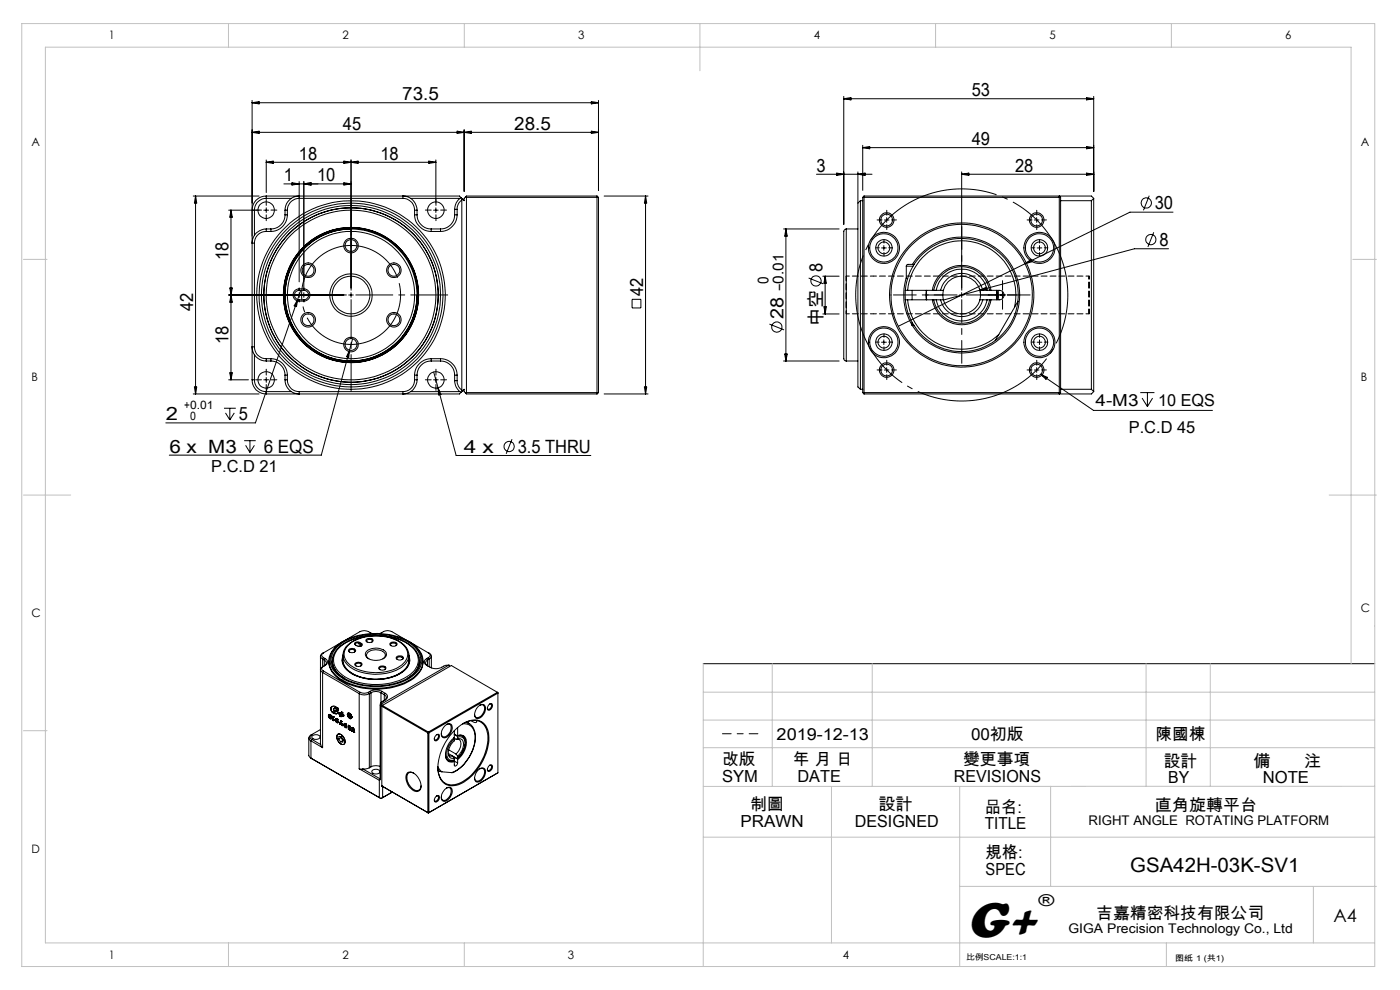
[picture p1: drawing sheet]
<svg xmlns="http://www.w3.org/2000/svg" width="297mm" height="210mm" viewBox="0 0 297 210" stroke-linecap="round" stroke-linejoin="round" font-family="sans-serif">
<g fill="none" stroke="#000" stroke-width=".21">
<path d="M53.5 21.3v59.3M53.5 21.8h73.5M53.5 21.8l1.5-.3v.5zM53.5 28.1l1.5-.3v.5zM53.5 28.1h73.5M56.5 33.9v6.9M56.5 34.4l1.5-.2v.5zM61.9 38.8l1.6 .2-1.6 .3zM63.5 38.5v21.3M64.5 39l1.5-.2v.5zM64.5 38.5v22.6M73 38.8l1.5 .2-1.5 .3z"/>
<path d="M73 34.2l1.5 .2-1.5 .3zM74.5 39h-14.3M74.5 33.9v27.2M74.5 34.4l1.5-.2v.5zM91 34.2l1.5 .2-1.5 .3zM92.5 33.9v9.2M92.5 34.4h-36M97 27.8l1.5 .3-1.5 .2zM98.5 27.5v13.1M98.5 28.1l1.5-.3v.5zM125.4 21.5l1.6 .3-1.6 .2zM125.4 27.8l1.6 .3-1.6 .2z"/>
<path d="M127 21.3v19.1M173.2 37h11.8M177.5 36.7l1.5 .3-1.5 .2zM179 20.5v27.1M179 20.9h53M179 20.9l1.5-.2v.5zM182 37l1.5-.3v.5zM182 36.5v6.6M183 30.8v9.6M183 31.3h49M183 31.3l1.5-.2v.5zM204 36.5v24.6"/>
<path d="M204 37h28M204 37l1.5-.3v.5zM230.5 20.7l1.5 .2-1.5 .3zM230.5 31.1l1.5 .2-1.5 .3zM230.5 36.7l1.5 .3-1.5 .2zM232 20.5v20.1M41 41.6h14M41.5 41.6l.2 1.5h-.5zM41.5 41.6v42M48.5 44.6h6.5M49 44.6v36M49 44.6l.3 1.5h-.5z"/>
<path d="M54 51.6v22M56 44.6h1M56.5 49.1a2.45 2.45 0 0 0-2.5 2.5M56.5 48.6a2.95 2.95 0 0 0-3 3h.5M56.5 41.6a2.95 2.95 0 0 0-3 3M56.5 42.1a2.51 2.51 0 0 0-2.5 2.5v5.3M56.5 41.6v.5M56.5 44.1v1M56.5 48.6v.5M56.5 41.6h41l1 1v-.5l.5-.5h27.6M56.5 48.6h1M56.5 49.1h1"/>
<path d="M56.5 42.1h5.3M57.5 48.6v.5M60.5 45.6a3 3 0 0 1-3 3M60.5 44.6h.5M60.5 45.6h.5M60.5 44.6v1M61 45.6a3.5 3.5 0 0 1-3.5 3.5M61 44.6v1M63.5 41.6a3 3 0 0 0-3 3M74.5 48.6a14 14 0 0 0-14 14 14 14 0 0 0 14 14 14 14 0 0 0 14-14M85.5 42.1h-22a2.51 2.51 0 0 0-2.5 2.5M85.5 42.1a2.51 2.51 0 0 1 2.4 2.5"/>
<path d="M85.5 42.1v-.5a3 3 0 0 1 3 3M87.1 42.1h10.5M87.9 45.6a3.6 3.6 0 0 0 3.6 3.5M87.9 44.6h.6M87.9 44.6v1M87.9 45.6h.6M88.5 45.6a3 3 0 0 0 3 3M88.5 44.6v1M91.5 48.6h2M91.5 48.6v.5M91.5 49.1h2M92 44.6h1"/>
<path d="M92.5 44.1v1M93.5 48.6v.5M96.4 45.6a2.95 2.95 0 0 1-2.9 3M96.4 45.6h.6M96.4 44.4v1.2M96.4 44.4h.6M97 45.6a3.6 3.6 0 0 1-3.5 3.5M97 44.4v1.2M97.8 41.9a3 3 0 0 0-1.4 2.5M98 42.4a2.41 2.41 0 0 0-1 2M98 42.4v40.4M98.1 42.2l-.1 .2"/>
<path d="M98.8 41.7l.2 .2M99 41.9h28M99 41.9v41.4M126.6 41.6l.4 .3M126.6 41.6v42M127 41.9v41.4M128.2 41.6h9.3M136.9 41.6v42M136.9 41.6l.3 1.5h-.5zM166.2 48.6h11.8M166.7 48.6v28M166.7 48.6l.3 1.5h-.5z"/>
<path d="M171.6 59l3.1 1.2M174.6 58.6h3.4M175 58.6v8M175 58.6l.3 1.5h-.5zM179.5 48.6l-.3 .1-.2 .4v27l.2 .4 .3 .1M179.5 48.6v28M179.5 48.6h2.5M182 43.1v39l.5 .5M182.5 42.6v40M182.5 42.6h.5M182.5 42.6l-.5 .5M183 41.9v41.4"/>
<path d="M183 41.9h42M183.3 41.6h48.2l.5 .5M183.3 41.6v42M183.3 41.6l-.3 .3M187 52.6h1M187.5 52.1v1M187.6 46.7h1M188.1 46.2v1M192.3 56.5v2.6h.2M192.3 56.5h1.4M193.6 56.1a12.3 12.3 0 0 1 20.7-.2 12.3 12.3 0 0 1-8.6 18.9 12.3 12.3 0 0 1-13.4-15.9M193.9 56.1h-1.3l-.3 .4"/>
<path d="M217.5 55.9l1.2-.8 .2 .4zM219.4 46.7h1M219.9 46.2v1M220 52.6h1M220.5 52.1v1M225 42.6h6.5M225 41.9l-.3-.3v42l.3-.3M225 41.9v41.4M231.5 42.6v40M232 42.1v41M232 42.1l-.5 .5M243.8 41.5l-1.2 3.1"/>
<path d="M244.8 49.3l-1.3 3.1M247.9 52.8h-7.2l-40.5 10.8M248.8 45h-9.1l-49.1 24.2M48.5 62.6h24.5M48.8 61.1h.5l-.3 1.5zM48.8 79.1h.5l-.3 1.5zM49 62.6l.3 1.5h-.5zM54 73.6a2.45 2.45 0 0 0 2.5 2.5M54 73.6h-.5a2.95 2.95 0 0 0 3 3M54 75.2v5.4M56.5 76.1v.5M56.5 76.6h1"/>
<path d="M56.5 76.1h1M57.5 76.1a3.5 3.5 0 0 1 3.5 3.5M57.5 76.6a3 3 0 0 1 3 3M57.5 76.1v.5M60.5 79.6h.5M60.5 79.6v1M61 79.6v1M63.1 63.5l-8.9 26.2h-19M63.1 63.5l-.2 1.5-.5-.1zM63.5 61.3a1.31 1.31 0 0 0-1.3 1.3 1.31 1.31 0 0 0 1.3 1.3M63.5 61.6a1.01 1.01 0 0 0-1 1 1.01 1.01 0 0 0 1 1M63.5 61.3v.3"/>
<path d="M63.5 63.6v.3M63.5 63.9h1M63.5 61.3h1M63.5 61.6h1M63.5 63.6h1M63.8 61.6l-.7 1.9M64.5 61.3a1.31 1.31 0 0 1 1.3 1.3 1.31 1.31 0 0 1-1.3 1.3M64.5 61.6a1.01 1.01 0 0 1 1 1 1.01 1.01 0 0 1-1 1M64.5 61.3v.3M64.5 63.6v.3M64.5 62.1v1M74 62.6h1"/>
<path d="M74.2 74.3l-6 22.2h-32.3M74.2 74.3l-.2 1.5-.5-.1zM74.5 62.1v1M74.8 71.9l-.6 2.4M87.9 79.6v1M87.9 79.6h.6M88.5 79.6v1M91.5 76.1a3.5 3.5 0 0 0-3.6 3.5M91.5 76.6a3 3 0 0 0-3 3M91.5 76.6h2M91.5 76.1v.5M91.5 76.1h2"/>
<path d="M92 78.9l.9 3.4M93.5 76.1a3.5 3.5 0 0 1 3.5 3.5M93.5 76.6a2.95 2.95 0 0 1 2.9 3M93.5 76.1v.5M96.4 79.6h.6M96.4 79.6v1.1M97 79.6v1.1M134.1 63.5h1.9v1.8h-1.9zM163.2 68.7l3.1 1.3M166.2 76.6h11.8M166.5 75.1h.5l-.3 1.5zM174.6 66.6h3.4"/>
<path d="M174.8 65.1h.5l-.3 1.5zM179.5 76.6h2.5M187 72.6h1M187.5 72.1v1M187.6 78.5h1M188.1 78v1M192.1 61.6v2M192.1 63.6a12 12 0 0 0 19 8.6M192.1 63.6h.4M192.1 61.6a12 12 0 0 1 13.1-11 12 12 0 0 1 10.7 13.3M192.1 61.6h.4M192.5 63.6a11.5 11.5 0 0 0 7.4 9.7 11.5 11.5 0 0 0 12-2.3"/>
<path d="M192.5 61.6a11.5 11.5 0 0 1 13.3-10.4 11.5 11.5 0 0 1 9.4 14M192.5 61.6h7.6M192.5 63.6h7.6M193.5 69h.4M193.5 69l.4 .1M193.5 61.6v2M193.5 68.4v.6M196.5 62.6h3.5M196.5 61.6v2M196.6 61.6v2l-.1-1M196.6 61.6l-.1 1M197.8 61.6a6.3 6.3 0 0 1 6.2-5.3 6.3 6.3 0 0 1 6.2 5.3"/>
<path d="M197.8 63.6a6.3 6.3 0 0 0 6.2 5.3 6.3 6.3 0 0 0 6.2-5.3M198.1 63.6a6 6 0 0 0 5.9 5 6 6 0 0 0 5.9-5M198.1 61.6a6 6 0 0 1 5.9-5 6 6 0 0 1 5.9 5M198.6 61.6a5.5 5.5 0 0 1 5.4-4.5 5.5 5.5 0 0 1 5.4 4.5M198.6 63.6a5.5 5.5 0 0 0 5.4 4.5 5.5 5.5 0 0 0 5.4-4.5M199.5 61.6a4.6 4.6 0 0 1 4.5-3.6 4.6 4.6 0 0 1 4.5 3.6M199.5 63.6a4.6 4.6 0 0 0 4.5 3.6 4.6 4.6 0 0 0 4.5-3.6M200 62.6l.1 1M200.1 61.6a4 4 0 0 1 3.9-3 4 4 0 0 1 3.9 3M200.1 63.6a4 4 0 0 0 3.9 3 4 4 0 0 0 3.9-3M200.1 61.6l-.1 1M203.5 62.6h1"/>
<path d="M204 62.1v1M207.7 61.1l.3 1.1M207.9 61.6h4.1a1.01 1.01 0 0 1 1 1 1.01 1.01 0 0 1-1 1h-4.1M207.9 61.6l.1 1M207.9 61.6l1.4-.7 .1 .5zM208 62.6l-.1 1M208 62.6h3.5M211.5 62.6v-1v1.9M211.5 62.6v1M211.7 61.6v2M211.9 71l-.8 1.2M212.2 62.6h.9"/>
<path d="M212.7 62.1v1M215.2 65.2l-3.3 5.8M215.9 63.9a11.8 11.8 0 0 1-4.8 8.3M215.9 63.9l-.7 1.3M219.4 78.5h1M219.9 78v1M220 72.6h1M220.5 72.1v1M220.8 79.4l11.2 7.7h25.2M220.8 79.4l1.4 .6-.3 .5zM41 83.6h14M41.2 82.1h.5l-.2 1.5z"/>
<path d="M47.5 86.6h2.5M47.8 87.6l1 1.5M48.5 80.6h4.2M48.8 86.6v2.5M49.7 87.6l-.9 1.5M51.8 93.5h2.5M52.1 94.5l.9 1.5M53 93.5v2.5M53.5 80.6a2.9 2.9 0 0 0 3 3M53.5 80.6h.5M54 94.5l-1 1.5M54 80.6a2.45 2.45 0 0 0 2.5 2.5"/>
<path d="M56 80.6h1M56.5 80.1v1M56.5 83.1v.5M56.5 83.6h41l1-1v.5l.5 .5h27.6M56.5 83.1h5.3M60.5 80.6a2.95 2.95 0 0 0 3 3v-.5M60.5 80.6h.5M61 80.6a2.51 2.51 0 0 0 2.5 2.5M63.5 83.1h22M87.1 83.1h10.5M87.9 80.6a2.45 2.45 0 0 1-2.4 2.5M87.9 80.6h.6"/>
<path d="M88.5 80.6a2.95 2.95 0 0 1-3 3v-.5M92 80.6h1M92.5 80.1v1M92.9 82.3l3.9 14.3h28.5M92.9 82.3l.7 1.4-.5 .1zM96.4 80.7a3 3 0 0 0 1.4 2.5M96.4 80.7h.6M97 80.7a2.41 2.41 0 0 0 1 2.1M98 82.8l.1 .2M99 83.3h28M99 83.3l-.2 .1M108.6 93.2l-1.2 3.1"/>
<path d="M127 83.3l-.4 .3M128.2 83.6h9.3M136.7 82.1h.5l-.3 1.5zM182.5 82.6h.5M183 83.3h42M183 83.3l.3 .3M225 82.6h6.5M231.5 82.6l.5 .5M232 83.1l-.5 .5h-48.2M241.9 83.3h3M242.3 84.4l1.1 1.8M243.4 83.3v2.9"/>
<path d="M244.5 84.4l-1.1 1.8M68 139.2v18.7M68.4 139.8v1.6M68.4 139.8l.4 .2M68.6 138.5a.52 .52 0 0 0-.3 .5 .52 .52 0 0 0 .3 .5M68.6 138.5a.68 .68 0 0 0-.6 .6 .68 .68 0 0 0 .4 .7M68.6 139.5l.4 .2M68.6 139.5l-.2 .3M69 139.7a.77 .77 0 0 1 .5 .7 .77 .77 0 0 1-.5 .7l-.4 .2M69 139.7l-.2 .3M71.3 137.2a13.3 13.3 0 0 1 10.8-2.7 9.3 9.3 0 0 1 6.9 3.7 3.8 3.8 0 0 1-1.3 5.1 14.6 14.6 0 0 1-12 1.8 7.9 7.9 0 0 1-5.5-3.9 3.8 3.8 0 0 1 1.1-4zM71.5 137.2a13.5 13.5 0 0 1 11.5-2.3 7.8 7.8 0 0 1 6.1 4 4 4 0 0 1-1.9 4.5 14.4 14.4 0 0 1-15.1-.1 3.7 3.7 0 0 1-.6-6.1z"/>
<path d="M72 137.4a12.7 12.7 0 0 1 11.1-2.2 6.8 6.8 0 0 1 5.6 4.1 4 4 0 0 1-2.4 4.3 13.7 13.7 0 0 1-13.7-.4 3.5 3.5 0 0 1-.6-5.8zM72.7 136.1l-4.1 2.4M72.7 139a3.9 3.9 0 0 1 2.9-3.4 10.3 10.3 0 0 1 10.2 1.2l.6 1 .3 1.2M72.7 139.1a3.1 3.1 0 0 0 1.8 3.8 10.6 10.6 0 0 0 11.4-.8 2.77 2.77 0 0 0 .8-3M72.7 139.4l-.1 .9M72.7 139.4a3.3 3.3 0 0 0 2.3 3.6 10.8 10.8 0 0 0 7.3 .8M72.7 139a3.9 3.9 0 0 0 2.8 4.2 11.3 11.3 0 0 0 6.7 .6M72.7 139a4.6 4.6 0 0 0 4 3.6 9.9 9.9 0 0 0 9.2-1.7l.7-1 .1-.9M73.9 136.8a9.9 9.9 0 0 1 10.6-.8 2.91 2.91 0 0 1 1.6 4.1 7.7 7.7 0 0 1-6.9 2.6 6.8 6.8 0 0 1-6-2.9 2.5 2.5 0 0 1 .7-3zM74.1 137.7a.8 .8 0 0 1 1.3 .4 .84 .84 0 0 1-.8 .4 .84 .84 0 0 1-.7-.6zM74.2 138.4l-.1-.1a.58 .58 0 0 1 .4-.6 .58 .58 0 0 1 .7 .3l.1 .1-.1 .3M76.2 136.4a.41 .41 0 0 0-.5-.1 .41 .41 0 0 0-.2 .6"/>
<path d="M76.2 136.4l.4 .3M76.2 136.4v.7M76.3 136.3a.59 .59 0 0 0-.7-.2 .59 .59 0 0 0-.3 .6 1.01 1.01 0 0 0 1.6 .1l-.2-.3M76.3 136.3l.4 .2M76.3 136.3l-.1 .1M76.6 136.7l.1 .1-.1 .2M76.6 136.7v.3M76.7 136.5l-.1 .2M77.7 135.6a.84 .84 0 0 1 1.4 .4 .94 .94 0 0 1-1.5-.2zM77.8 138.1a3.1 3.1 0 0 1 4.1 .3 1.3 1.3 0 0 1-1.4 1.6 2.51 2.51 0 0 1-3-1.1zM77.9 136.2a.37 .37 0 0 1 0-.5 .37 .37 0 0 1 .5-.1 .39 .39 0 0 1 .5 .1 .39 .39 0 0 1 0 .5M78.2 139.8a.9 .9 0 0 1-.4-1 .9 .9 0 0 1 .7-.7 2.61 2.61 0 0 1 3.2 .7l-.1 .6-.4 .4"/>
<path d="M79 134.4a2.69 2.69 0 0 0-2.6-.4l-3.7 2.1M80.5 134.4a2.61 2.61 0 0 1 2.6-.4l3.5 2M82.8 136.4a.84 .84 0 0 1 1.4 .4 .83 .83 0 0 1-.8 .3 .83 .83 0 0 1-.7-.6zM83 137l-.1-.1a.59 .59 0 0 1 .4-.6 .59 .59 0 0 1 .7 .3l.1 .2-.1 .2M84.1 139.3a.87 .87 0 0 1 1.5 .4 .98 .98 0 0 1-1.6-.1zM84.3 139.9a.35 .35 0 0 1 0-.5 .35 .35 0 0 1 .5-.1 .39 .39 0 0 1 .5 .1 .39 .39 0 0 1 0 .5M86.6 136a4.7 4.7 0 0 1 2.9 5.5 7.3 7.3 0 0 1-5 3.8 15 15 0 0 1-12.7-1.6 4 4 0 0 1 0-6.9l.9-.7M86.7 139.4a3.2 3.2 0 0 1-1.9 3.5l-.9 .5-1.6 .4M86.7 139a3.7 3.7 0 0 1-2.4 4.1l-2.1 .7M86.8 139.4l.1 .9M86.9 136.1l4 2.4M90.5 139.7a.77 .77 0 0 0-.5 .7 .77 .77 0 0 0 .5 .7 2.94 2.94 0 0 0 3.7 .1l1-.1"/>
<path d="M90.5 139.7l.2 .3M90.9 138.5a.51 .51 0 0 1 .4 .5 .51 .51 0 0 1-.4 .5M90.9 138.5a.68 .68 0 0 1 .6 .6 .68 .68 0 0 1-.4 .7M90.9 139.5l-.4 .2M90.9 139.5l.2 .3M91.1 139.8l-.4 .2M91.1 139.8v1.6M91.5 139.2v2.5M65.5 156.6v3.6l.5 .6M66 157.2v3.6M66 157.2l2.4 1.4M66.1 155.8a.53 .53 0 0 0-.3 .5 .53 .53 0 0 0 .3 .5"/>
<path d="M66.1 155.8a.7 .7 0 0 0-.6 .6 .7 .7 0 0 0 .5 .8M66.1 156.8l-.1 .4M66.1 156.8l1.9 1.1M66.2 156.1a.99 .99 0 0 1 1.7 .3 .99 .99 0 0 1-1.8-.2zM68 154.8l-1.9 1M68 157.9l.4 .7M68.4 141.4a.64 .64 0 0 0-.4 .6 .64 .64 0 0 0 .4 .7M68.4 142.7v15.9M68.4 142.7l7.8 4.4M68.6 141.3a.52 .52 0 0 0-.3 .5 .52 .52 0 0 0 .3 .5M68.6 142.3l7.8 4.6M68.6 142.3l-.2 .4"/>
<path d="M68.6 141.3l-.2 .1M68.8 140a.66 .66 0 0 1 .4 .6 .66 .66 0 0 1-.4 .6zM69.7 151.8l.3 .6M69.7 151.8h.1M69.7 140.2a5 5 0 0 0 3.5 4.6 15.3 15.3 0 0 0 14.6-.9 4.3 4.3 0 0 0 1.9-3.7M69.7 151.6v.2M69.8 151.7h.2M70 152.1h.2v.4l-.2-.1M70 152.1h.1M70 152.4h.1M70 152.1h.2M70 151.7h-.1a.42 .42 0 0 0-.1 .4 .42 .42 0 0 0 .4 .3"/>
<path d="M70 151.7l.2 .2-.3-.4h-.1l-.1 .3M70 151.7h.1M70.2 150.5l.2 .4M70.2 150.5h.1M70.2 152.1h.1M70.2 152.4h.1M70.2 152.1v.3M70.2 150.1a.85 .85 0 0 1 1.4 .1l.2 .3v.2h-.3M70.2 150.1v.4M70.2 150.1h.1M70.4 150.9l.3 .4M70.4 150.9h.1"/>
<path d="M70.5 140.2a4.7 4.7 0 0 0 2.6 3.7 4.1 4.1 0 0 1-2.4-4.7 7.4 7.4 0 0 1 5.5-4 13.9 13.9 0 0 1 10.8 1.6 3.8 3.8 0 0 1 .1 6.7l-.7 .4a4.7 4.7 0 0 0 2.6-3.7M70.6 152h.1M70.6 152.7h.1M70.6 152l.1 .1M70.7 152h.1M70.7 152.7h.1M70.7 152.7h-.1M70.7 152v.7M70.7 151.3l.6 .1M70.7 151.3h.1M70.7 152.1h.1M70.7 152.1l.1 .8-.2-.2"/>
<path d="M70.9 150.2h.3M70.9 150.7h.2a.53 .53 0 0 1 .6 .5h-.1M70.9 150.7l.1 .2M70.9 150.7h.1M71 150.9h.1M71.1 150.9v.1M71.1 151h-.1M71.1 150.9h.1M71.1 151h.1M71.1 152.6l.4 .7M71.1 152.6h.1M71.2 150.2a.41 .41 0 0 0-.5 .4 .41 .41 0 0 0 .3 .4h.1"/>
<path d="M71.2 150.2l.2 .3M71.2 150.2h.1M71.2 152.4l-.1 .2M71.3 151.4h.1M71.4 150.5v.1M71.4 150.5h.1M71.4 150.6l.1 .1M71.4 150.6h.1M71.4 152.9l.3 .1v.3h-.2M71.4 151.4h-.1M71.4 152.9h.1M71.4 152.9l.2 .1"/>
<path d="M71.5 152.5h-.1a.4 .4 0 0 0-.2 .4 .4 .4 0 0 0 .4 .3M71.5 152.5l.2 .2-.3-.3-.3 .2M71.5 152.5h.1M71.5 153.3h.1M71.5 156.3h.1M71.5 150.7h.2M71.5 150.7h.1M71.5 155.8a1.07 1.07 0 0 1 1.6 .8 .78 .78 0 0 1-.5 1.3 1.68 1.68 0 0 1-1.1-2.1zM71.6 155.9a.75 .75 0 0 1 1.2 .3 1.02 1.02 0 0 1 0 1.7 1.58 1.58 0 0 1-1.2-2zM71.6 151.2l-.3 .2M71.6 151.2h.1M71.6 153h.1"/>
<path d="M71.6 153.2h.1M71.6 153v.2M71.9 156.8l.3 .6M71.9 151.3v.1M71.9 151.3h.1M71.9 151.4h.1M72 151.4l.2 .1M72 151.4h.1M72 151.2h.1M72 151.2l-.1 .1M72 153.6h.1M72 153.6l.3-.7 .1 .1 .2 .9h-.1"/>
<path d="M72.1 151.2h.1M72.1 151.9h.1M72.1 151.9l.1 .1M72.1 151.2l.2 .1M72.2 152h.2M72.2 151.5h.1M72.2 152h.1M72.2 153.4h.1M72.2 153.4l-.1 .2h-.1M72.2 153.4l.3 .2M72.2 151.5v.1M72.2 151.7l-.1 .2"/>
<path d="M72.2 151.6h.1M72.2 151.7h.1M72.2 151.6v.1M72.3 151.3h.1M72.3 153l.1 .1M72.3 153h.1M72.3 157.8h.1M72.3 153.1l-.1 .3 .3 .1M72.4 151.3h-.1M72.4 152h.1M72.4 151.3h.1M72.4 153.1h.1"/>
<path d="M72.4 153.1l.1 .4M72.4 151.1v.2M72.4 151.1h.1M72.4 156.3l-.5-.1v.6M72.4 156.3l.4 .5-.1 .6h-.5M72.4 156.3v.1M72.4 156.4l-.5 .4M72.4 156.4l.2 .4M72.4 156.3l.2 .5M72.4 151.1l.3 .1-.1 .3 .4 .2-.3 .2M72.5 152h-.1M72.5 152h.1"/>
<path d="M72.5 153.5h.1M72.5 153.6h.1M72.5 153.6v.3M72.5 151.8v.2M72.5 151.8h.1M72.5 153.9h.1M72.6 156.8l.2 .2M72.6 151.8h.1M72.6 156.8l.2 .2-.6 .4M72.6 151.8l.1 .1M72.7 151.9h.1M73 153.7l.3 .6"/>
<path d="M73 153.7h.1M73 153.5v.2M73.1 153.6h.2M73.3 153.9l.2 .1v.4l-.2-.1M73.3 153.9h.1M73.3 154.3h.1M73.3 153.9l.1 .1M73.3 153.6h-.1a.4 .4 0 0 0-.1 .4 .4 .4 0 0 0 .3 .3M73.3 153.6l.2 .2-.3-.4-.2 .3M73.3 153.6h.1M73.4 154h.1M73.4 154.3h.1"/>
<path d="M73.4 154v.3M73.7 151.6l.2-.4a.78 .78 0 0 1 .6 1.2h-.3M73.7 151.6l.1 .4 .4 .4M73.7 151.6h.1M73.8 151.3l-.1 .3M73.9 151.3a.69 .69 0 0 0 .5 1.1M73.9 151.3l.3 .1M73.9 154.7h.1M74 152.1h.1M74 154h.1M74 154.4h.1M74 154.4v.2l.3 .3-.4-.2"/>
<path d="M74 154v.3l.3 .2-.3-.1M74 154l.3 .2-.4-.4v.9M74.1 151.5v.3h.2M74.1 151.5h.1M74.1 151.8h.1M74.1 151.8v.3h-.1M74.1 151.8v.1M74.1 151.5l.1 .1M74.1 151.9l.1 .1M74.1 151.9h.1M74.2 151.6l.1 .2M74.2 151.6h.1"/>
<path d="M74.2 152.4h.3M74.2 151.4l.4 .7M74.2 151.4h.1M74.2 152.4h.1M74.2 151.9l.2 .4h-.1M74.2 151.9l.2-.1-.1-.2-.3-.2v.7M74.2 151.9h.2M74.2 151.9h.1M74.2 152h.1M74.2 152l.1 .3M74.3 151.8h.1M74.3 152.3h.1"/>
<path d="M74.6 152.1l-.1 .3M74.6 152.1h.1M74.7 155.1h.1M74.8 154.4v.3h.2M74.8 154.4h.1M74.8 154.8h.1M74.8 154.8v.4l-.1-.1M74.8 154.8v.1M74.8 154.4l.1 .1M74.8 154.9l.2 .1M74.8 154.9h.1M74.9 154.5l.1 .2"/>
<path d="M74.9 154.5h.1M75 154.9l.2 .5h-.1M75 154.9h.1M75 154.9l.1-.1v-.2l-.4-.3v.8M75 155h.1M75 155l.1 .4M75 154.7v.1M75 154.7h.1M75.1 154.9h-.1M75.1 155.4h.1M75.4 140.7a.89 .89 0 0 1 1.4 .3 .87 .87 0 0 1-1.5-.2zM75.6 141.3a.37 .37 0 0 1-.1-.5 .37 .37 0 0 1 .5-.1 .41 .41 0 0 1 .5 .1 .41 .41 0 0 1 0 .5"/>
<path d="M76.2 147.1a2.19 2.19 0 0 0 2.2 0M76.2 147.1v16M76.4 146.9a2.02 2.02 0 0 0 1.8 0M76.4 146.9l-.2 .2M78.2 146.9l.2 .2M78.4 147.1v15.8M78.5 146.6a2.79 2.79 0 0 1 2.5 0M78.5 146.6l-.3 .3M78.5 146.6l.2 .4M78.7 147a2.13 2.13 0 0 1 2.1 0M78.7 147v15.7M78.7 147l-.3 .1"/>
<path d="M80.4 141.5a.85 .85 0 0 1 1.4 .3 .92 .92 0 0 1-1.5-.1zM80.6 142.1a.49 .49 0 0 1 .2-.7 .49 .49 0 0 1 .6 .1l.3 .3-.1 .3M80.7 149.4v16M80.8 147l.7 .3M80.8 147v2M80.9 149.4l.3 .2M80.9 149.3v.1M81 149.8l9.8 5.7M81 146.6l.7 .5M81 146.6l-.2 .4M81.1 149.6l-.1 17.1M81.1 149.6l9.8 5.7"/>
<path d="M81.3 148.7a.78 .78 0 0 0-.6 .9l.2-.2M81.3 148.7l-.3 .3-.1 .3M81.5 147.3a.66 .66 0 0 1 .5 .7 .66 .66 0 0 1-.5 .6zM81.7 147.1a.75 .75 0 0 1 .5 .7 .75 .75 0 0 1-.5 .7l-.4 .2M81.7 147.1l-.2 .2M90.4 140.3l.3-.3v1.2l-.4-.4zM90.8 155.5h.2M90.8 155.5v16.9M90.9 155.3l-.1 .2M90.9 155.3l.1 .2M91 155.5v16.9M92.5 155.9a.43 .43 0 0 1 .7-.1 .43 .43 0 0 1 0 .7 .62 .62 0 0 1-.4 .5 .62 .62 0 0 1-.7-.1v-.3z"/>
<path d="M92.6 155.8a.37 .37 0 0 1 .5 .3 .37 .37 0 0 1-.2 .4 .4 .4 0 0 1-.3 .4 .4 .4 0 0 1-.5-.2M94.4 154a.87 .87 0 0 1 1.5-.1 2.13 2.13 0 0 1-1.8 2.6 1.46 1.46 0 0 1 .1-2.3zM94.5 159.9a1.27 1.27 0 0 0 .4 1.3 1.27 1.27 0 0 0 1.4 .2M94.7 153.7a.7 .7 0 0 1 .9 .1 .7 .7 0 0 1 .1 .9 1.73 1.73 0 0 1-1.8 1.6l-.3-.7M95.1 159.8l.9 .6M95.2 159.1l1.5 .8M95.2 141.1h.1v.3M95.2 141.1l-14.3 8.2M96.3 156.5l.1 .3M96.3 156.6l.4 .2h.4M96.4 155v1.4a4.5 4.5 0 0 0-1.7 4.5 1.22 1.22 0 0 0 1.7 .6M96.4 156.8a3.5 3.5 0 0 0-1.3 4.1l.5 .4 .8-.1"/>
<path d="M96.4 156.8v.4a2.87 2.87 0 0 0-1 3.4l.3 .2h.7M96.4 155.7l.6 .4M96.6 154.8a5.4 5.4 0 0 1 5-1.9 3.7 3.7 0 0 1 2.1 4.1 11.6 11.6 0 0 1-6.5 9.5 3 3 0 0 1-4.2-2.8 11.5 11.5 0 0 1 3.6-8.9zM96.7 159.9l.4 .5M96.9 156.8a1.02 1.02 0 0 1 .8 1.6l-.4 .8-.6 .7M97 156.1a1.39 1.39 0 0 1 1.5 .4 1.39 1.39 0 0 1 .2 1.5 5.2 5.2 0 0 1-1.7 2.9M97 156.1l.1 .3M97.1 156a1.38 1.38 0 0 1 1.5 .3 1.38 1.38 0 0 1 .3 1.5 4.9 4.9 0 0 1-1.8 3.3M97.1 156.4a1.14 1.14 0 0 1 1.2 .1 1.14 1.14 0 0 1 .4 1.1 4.5 4.5 0 0 1-1.6 3.2M97.1 156.8a1 1 0 0 1 1.1 .2 1 1 0 0 1 .1 1.1 3.9 3.9 0 0 1-1.2 2.3M97.1 154.3v1.7M97.1 156.4v.4"/>
<path d="M97.1 156l-.1 .1M98.1 156.1h.1M98.1 153.6a2.35 2.35 0 0 1 2.7 2.5 8.6 8.6 0 0 1-5 7.8M98.3 153.5a3.3 3.3 0 0 1 4.6 .5 7.4 7.4 0 0 1-.5 7 9.4 9.4 0 0 1-5.9 5.4 2.9 2.9 0 0 1-3.5-2.7l-.1-.9M98.8 153.2l.8 .3M98.9 153.2l.7 .3M99.6 153.5a3.8 3.8 0 0 1 1.1 4.2 8.7 8.7 0 0 1-4.7 6.2h-.2M101.1 152.9v.2l-.1 .2-1.1-.4M101.4 149.9a.83 .83 0 0 1 1-.5 .83 .83 0 0 1 .6 .9 1.98 1.98 0 0 1-2 2.1 1.79 1.79 0 0 1 .4-2.5zM101.8 149.6a.73 .73 0 0 1 .9 .1 .73 .73 0 0 1 .1 .9 1.53 1.53 0 0 1-1.9 1.5l-.2-.6M103.6 149.6a.46 .46 0 0 1 .7-.3 .46 .46 0 0 1 .1 .7 .59 .59 0 0 1-.3 .6 .59 .59 0 0 1-.7-.2zM103.9 149.4a.37 .37 0 0 1 .4 .2 .37 .37 0 0 1-.1 .4 .4 .4 0 0 1-.3 .4 .4 .4 0 0 1-.5-.2"/>
<path d="M105.5 146.9l.1 .1-14.6 8.5M105.5 146.9l-14.6 8.4M105.5 146.9l.1 17M105.5 146.9l-9.8-5.7-14.6 8.4M149.2 140.8h142.4M66 160.8l14.8 8.6M66 160.8l.1 .1M76.2 163.1h.8M76.2 163.1l4.3 2.4M77 163.1l3.7 2.1v.2M78.4 162.9l-1.4 .2M78.7 162.7l-.3 .2"/>
<path d="M79 163.5a.98 .98 0 0 1 1.6 .3 1.09 1.09 0 0 1-1.7-.1zM80.5 165.5v3.7l.3 .2M80.7 162.6a2.43 2.43 0 0 0-2 .1M80.7 165.4l-.2 .1M81 166.7h.1M81 166.7l9.8 5.7M81 166.7l9.9 5.7M81.2 166.8v2.4M81.2 169.2l-.4 .2M81.2 169.2l2-1.2-2.4 1.4M86.4 163.9a1.81 1.81 0 0 1 2.4 1.2 2.17 2.17 0 0 1 .2 2.6 1.44 1.44 0 0 1-2-.6 2.68 2.68 0 0 1-.6-3.2zM87.8 164a.97 .97 0 0 0-1.2 0 .97 .97 0 0 0-.3 1.2 2.89 2.89 0 0 0 2.2 2.5l.5-.2 .3-.8"/>
<path d="M90.8 172.4h.2M90.8 172.4h.1M91 172.4h-.1M92.5 168.9a.44 .44 0 0 1 .7-.1 .44 .44 0 0 1 0 .7 .62 .62 0 0 1-.4 .5 .62 .62 0 0 1-.7-.1v-.3zM92.6 168.9a.36 .36 0 0 1 .5 .2 .36 .36 0 0 1-.2 .4 .4 .4 0 0 1-.3 .5 .4 .4 0 0 1-.5-.3M92.9 162.6l.8 1.1M92.9 163.3l.2 .3M93 163.5l.1 .1M93.1 163.6l.6 .1M93.7 163.7l2.1 .2M94.4 167.5a.87 .87 0 0 1 1.5-.1 2.13 2.13 0 0 1-1.8 2.6 1.46 1.46 0 0 1 .1-2.3zM94.5 160a1.25 1.25 0 0 0 1.8 1.4"/>
<path d="M94.7 167.2a.7 .7 0 0 1 .9 .1 .7 .7 0 0 1 .1 .9 1.82 1.82 0 0 1-1.8 1.5l-.3-.6M95.1 161.3h.1M95.1 160.1l.5 .3h.4M96 160.4l1 .5M96 160.4l.4 .4M96.3 161.4l.1 .1M96.3 161.4l.8 .4M96.4 161.5v.9a.48 .48 0 0 0 .5-.1 .48 .48 0 0 0 .2-.5M96.4 160.8v.4M96.4 161.2l-.1 .2M97 160.9l.1 .2M97.1 160.4v.4"/>
<path d="M97.1 161.1v.7M97.1 160.8l-.1 .1M101.4 163.4a.83 .83 0 0 1 1-.5 .83 .83 0 0 1 .6 .9 1.98 1.98 0 0 1-2 2 1.79 1.79 0 0 1 .4-2.4zM101.8 163.1a.72 .72 0 0 1 .9 .1 .72 .72 0 0 1 .1 .9 1.73 1.73 0 0 1-1.8 1.6l-.2-.3-.1-.4M103.6 162.6a.47 .47 0 0 1 .7-.3 .47 .47 0 0 1 .1 .7 .62 .62 0 0 1-.4 .5 .62 .62 0 0 1-.6-.1zM103.9 162.3a.39 .39 0 0 1 .4 .3 .39 .39 0 0 1-.1 .4l-.5 .5-.2-.1-.1-.2M105.6 163.9l-14.6 8.5M105.6 163.9l-14.7 8.5"/>
<circle cx="56.4" cy="44.6" r="1.76"/>
<circle cx="65.4" cy="57.3" r="1.25"/>
<circle cx="65.4" cy="57.3" r="1.55"/>
<circle cx="74.5" cy="52.1" r="1.24"/>
<circle cx="74.5" cy="52.1" r="1.55"/>
<circle cx="83.6" cy="57.3" r="1.24"/>
<circle cx="83.6" cy="57.3" r="1.55"/>
<circle cx="92.5" cy="44.6" r="1.76"/>
<circle cx="173.1" cy="59.6" r="1.08"/>
<circle cx="187.5" cy="52.6" r="3"/>
<circle cx="187.5" cy="52.6" r="1.75"/>
<circle cx="187.5" cy="52.6" r="3.3"/>
<circle cx="187.5" cy="52.6" r="1.24"/>
<circle cx="188.1" cy="46.7" r="1.55"/>
<circle cx="188.1" cy="46.7" r="1.24"/>
<circle cx="219.9" cy="46.7" r="1.55"/>
<circle cx="219.9" cy="46.7" r="1.24"/>
<circle cx="220.5" cy="52.6" r="1.24"/>
<circle cx="220.5" cy="52.6" r="1.75"/>
<circle cx="220.5" cy="52.6" r="2.99"/>
<circle cx="220.5" cy="52.6" r="3.3"/>
<circle cx="243.2" cy="43.1" r="1.09"/>
<circle cx="244.1" cy="50.8" r="1.08"/>
<circle cx="65.4" cy="67.9" r="1.25"/>
<circle cx="65.4" cy="67.8" r="1.55"/>
<circle cx="74.5" cy="62.6" r="14"/>
<circle cx="74.5" cy="73.1" r="1.26"/>
<circle cx="74.5" cy="62.6" r="19"/>
<circle cx="74.5" cy="62.6" r="18.5"/>
<circle cx="74.5" cy="62.6" r="14.2"/>
<circle cx="74.5" cy="62.6" r="4"/>
<circle cx="74.5" cy="62.6" r="18"/>
<circle cx="74.5" cy="62.6" r="14.3"/>
<circle cx="74.5" cy="62.6" r="4.5"/>
<circle cx="74.5" cy="62.6" r="13.5"/>
<circle cx="74.5" cy="73.1" r="1.55"/>
<circle cx="74.5" cy="62.6" r="20"/>
<circle cx="74.5" cy="62.6" r="19.5"/>
<circle cx="83.6" cy="67.8" r="1.24"/>
<circle cx="83.6" cy="67.8" r="1.55"/>
<circle cx="164.8" cy="69.4" r="1.09"/>
<circle cx="187.5" cy="72.6" r="3"/>
<circle cx="187.5" cy="72.6" r="1.75"/>
<circle cx="187.5" cy="72.6" r="3.3"/>
<circle cx="187.5" cy="72.6" r="1.24"/>
<circle cx="188.1" cy="78.5" r="1.55"/>
<circle cx="188.1" cy="78.5" r="1.24"/>
<circle cx="204" cy="62.6" r="15.3"/>
<circle cx="204" cy="62.6" r="15"/>
<circle cx="219.9" cy="78.5" r="1.55"/>
<circle cx="219.9" cy="78.5" r="1.24"/>
<circle cx="220.5" cy="72.6" r="1.24"/>
<circle cx="220.5" cy="72.6" r="1.75"/>
<circle cx="220.5" cy="72.6" r="2.99"/>
<circle cx="220.5" cy="72.6" r="3.3"/>
<circle cx="56.5" cy="80.6" r="1.75"/>
<circle cx="92.5" cy="80.6" r="1.75"/>
<circle cx="108" cy="94.7" r="1.08"/>
</g>
<path d="M84.5 59.5a10.5 10.5 0 0 0-17.5-4.3 10.5 10.5 0 0 0 4.5 17.4 10.5 10.5 0 0 0 13.3-12.2l-.3-.9" fill="none" stroke="#000" stroke-width=".21" stroke-dasharray="30.5 1.3 1.3 1.3" stroke-dashoffset="-.6" stroke-linecap="butt"/>
<path d="M225.5 56a22.5 22.5 0 0 0-37.6-9.1 22.5 22.5 0 0 0 10.2 37.4 22.5 22.5 0 0 0 27.8-27l-.4-1.3" fill="none" stroke="#000" stroke-width=".21" stroke-dasharray="30.5 1.3 1.3 1.3" stroke-dashoffset="13.1" stroke-linecap="butt"/>
<path d="M153.3 155.6h7.5" fill="none" stroke="#000" stroke-width=".21" stroke-dasharray="30.5 1.3 1.3 1.3" stroke-dashoffset="28.6"/>
<path d="M73.5 62.6h-19.5M74.5 61.6v-19.5M74.5 63.6v19.5M75.5 62.6h19.5" fill="none" stroke="#000" stroke-width=".21" stroke-dasharray="30.5 1.3 1.3 1.3" stroke-dashoffset="22.6"/>
<g fill="none" stroke="#000" stroke-width=".21" stroke-dasharray="30.5 1.3 1.3 1.3">
<path d="M55.5 44.6h-1.3M56.5 43.6v-1.3M56.5 45.6v1.2M57.5 44.6h1.2M91.5 44.6h-1.3M92.5 43.6v-1.3M92.5 45.6v1.2M93.5 44.6h1.2M186.5 52.6h-.7M187.1 46.7h-1M187.5 51.6v-.8M187.5 53.6v.7"/>
<path d="M188.1 45.7v-1.1M188.1 47.7v1M188.5 52.6h.8M189.1 46.7h1.1M218.9 46.7h-1M219.5 52.6h-.7M219.9 45.7v-1.1M219.9 47.7v1M220.5 51.6v-.8M220.5 53.6v.7M220.9 46.7h1.1M221.5 52.6h.8"/>
<path d="M56.5 79.6v-1.3M62.5 62.6h-.5M63.5 62.6h-.5M63.5 62.6v-.5M63.5 62.6v.5M63.5 62.6h.5M63.5 61.6v-.5M63.5 63.6v.5M64.5 61.6v-.5M64.5 63.6v.5M64.5 62.6h.5M65.5 62.6h.5"/>
<path d="M92.5 79.6v-1.3M186.5 72.6h-.7M187.1 78.5h-1M187.5 71.6v-.8M187.5 73.6v.7M188.1 77.5v-1.1M188.1 79.5v1M188.5 72.6h.8M189.1 78.5h1.1M211.7 62.6h-2M212.7 62.6v-.5M212.7 62.6h-.5"/>
<path d="M212.7 62.6v.5M212.7 62.6h.5M212.7 63.6v2M212.7 61.6v-2.1M213.7 62.6h2M218.9 78.5h-1M219.5 72.6h-.7M219.9 77.5v-1.1M219.9 79.5v1M220.5 71.6v-.8M220.5 73.6v.7M220.9 78.5h1.1"/>
<path d="M221.5 72.6h.8M55.5 80.6h-1.3M56.5 81.6v1.2M57.5 80.6h1.2M91.5 80.6h-1.3M92.5 81.6v1.2M93.5 80.6h1.2"/>
</g>
<path d="M203 62.6h-13.5M204 61.6v-13.5M204 63.6v13.5M205 62.6h13.5" fill="none" stroke="#000" stroke-width=".21" stroke-dasharray="30.5 1.3 1.3 1.3" stroke-dashoffset="25.6"/>
<g fill="none" stroke="#c0c0c0" stroke-width=".21">
<path d="M4.6 5h287v200h-287zM48.5 5v5M98.5 5v5M148.5 5v10M198.5 5v5M248.5 5v5M5 55h5M287 55h5M5 105h10M282 105h10M5 155h5M149.2 152.7h142.4"/>
<path d="M149.2 146.8h142.4M149.2 140.8v64.2M149.2 158.6h142.4M163.8 140.8v26M185 140.8v26M243.1 140.8v26M256.8 140.8v26M286.6 140.8v-130.8h-277v190h282M149.2 177.6h142.4M176.4 166.8v33.2M203.6 166.8v38.2M222.9 166.8v21.2"/>
<path d="M291.6 166.8h-142.4M203.6 188h88.4M278.6 188v12M48.5 200v5M98.5 200v5M247.4 200v5"/>
</g>
<path d="M179.5 58.6v8v-8M231 66.6v-8v8" fill="none" stroke="#000" stroke-width=".21" stroke-dasharray="1.3 .6" stroke-dashoffset=".3"/>
<path d="M185.3 58.6h-5.8M231 58.6h-45.7M179.5 66.6h5.8M185.3 66.6h45.7" fill="none" stroke="#000" stroke-width=".21" stroke-dasharray="1.3 .6" stroke-dashoffset=".6"/>
<text font-size="11" x="205.1" y="198.7">G+</text>
<text font-size="4.2" x="239.8" y="184.9">GSA42H-03K-SV1</text>
<g font-size="3.9">
<text x="85.3" y="21.2">73.5</text>
<text x="206.2" y="20.4">53</text>
<text x="72.7" y="27.5">45</text>
<text x="109.1" y="27.5">28.5</text>
<text x="63.4" y="33.9">18</text>
<text x="80.7" y="33.9">18</text>
<text x="206.2" y="30.8">49</text>
<text x="60.2" y="38.4">1</text>
<text x="67.3" y="38.4">10</text>
<text x="173.2" y="36.4">3</text>
<text x="215.3" y="36.4">28</text>
<text x="245" y="44.4">30</text>
<text x="246" y="52.2">8</text>
<text x="48.5" y="55.2" transform="rotate(-90 48.5 55.2)">18</text>
<text x="174.5" y="57.8" transform="rotate(-90 174.5 57.8)">8</text>
<text x="136.4" y="62.8" transform="rotate(-90 136.4 62.8)">42</text>
<text x="40.9" y="66" transform="rotate(-90 40.9 66)">42</text>
<text x="166.2" y="67.6" transform="rotate(-90 166.2 67.6)">28</text>
<text x="174.5" y="69.2" transform="rotate(-90 174.5 69.2)">中空</text>
<text x="48.5" y="73.1" transform="rotate(-90 48.5 73.1)">18</text>
<text x="35.2" y="89.1">2</text>
<text x="50.7" y="89.1">5</text>
<text x="35.9" y="96">6 x M3</text>
<text x="56" y="96">6 EQS</text>
<text x="98.4" y="96.1">4 x</text>
<text x="109.8" y="96.1">3.5 THRU</text>
<text x="282.9" y="195.5">A4</text>
</g>
<g font-size="3.5">
<text x="232.4" y="86.1">4-M3</text>
<text x="245.7" y="86.1">10 EQS</text>
<text x="239.5" y="91.9">P.C.D 45</text>
<text x="44.8" y="100.2">P.C.D 21</text>
<text x="164.8" y="157">2019-12-13</text>
<text x="206" y="157">00初版</text>
<text x="245.2" y="157">陳國棟</text>
<text x="153.2" y="162.3">改版</text>
<text x="153.2" y="165.8">SYM</text>
<text x="168.2" y="162.3">年 月 日</text>
<text x="169.2" y="165.8">DATE</text>
<text x="202.4" y="165.8">REVISIONS</text>
<text x="204.3" y="162.3">變更事項</text>
<text x="246.9" y="162.6">設計</text>
<text x="247.9" y="166.1">BY</text>
<text x="265.9" y="162.6">備</text>
<text x="267.9" y="166.1">NOTE</text>
<text x="276.6" y="162.6">注</text>
<text x="159.1" y="171.9">制圖</text>
<text x="186.4" y="171.9">設計</text>
<text x="208.9" y="172.4">品名:</text>
<text x="245" y="172">直角旋轉平台</text>
<text x="157.1" y="175.4">PRAWN</text>
<text x="181.3" y="175.4">DESIGNED</text>
<text x="208.9" y="175.9">TITLE</text>
<text x="209.1" y="182.1">規格:</text>
<text x="209.1" y="185.6">SPEC</text>
<text x="220.3" y="192.2">®</text>
<text x="232.6" y="194.8">吉嘉精密科技有限公司</text>
</g>
<g font-size="3.2">
<text x="163" y="60.2" transform="rotate(-90 163 60.2)">0</text>
<text x="166.2" y="61.7" transform="rotate(-90 166.2 61.7)">-0.01</text>
</g>
<g font-size="2.8">
<text x="230.9" y="175">RIGHT ANGLE ROTATING PLATFORM</text>
<text x="226.6" y="197.8">GIGA Precision Technology Co., Ltd</text>
</g>
<g font-size="2.5">
<text x="23.1" y="8.4">1</text>
<text x="72.7" y="8.4">2</text>
<text x="122.7" y="8.4">3</text>
<text x="172.7" y="8.4">4</text>
<text x="222.7" y="8.4">5</text>
<text x="272.7" y="8.4">6</text>
<text x="6.7" y="30.9">A</text>
<text x="288.7" y="30.9">A</text>
<text x="6.7" y="80.9">B</text>
<text x="288.7" y="80.9">B</text>
<text x="39.1" y="86.7">+0.01</text>
<text x="40.3" y="89.1">0</text>
<text x="6.7" y="130.9">C</text>
<text x="288.7" y="129.9">C</text>
<text x="6.7" y="180.9">D</text>
<text x="23.1" y="203.4">1</text>
<text x="72.7" y="203.4">2</text>
<text x="120.5" y="203.4">3</text>
<text x="178.8" y="203.4">4</text>
</g>
<g font-size="1.7">
<text x="204.9" y="203.7">比例SCALE:1:1</text>
<text x="249.3" y="203.8">图纸 1 (共1)</text>
</g>
</svg>
